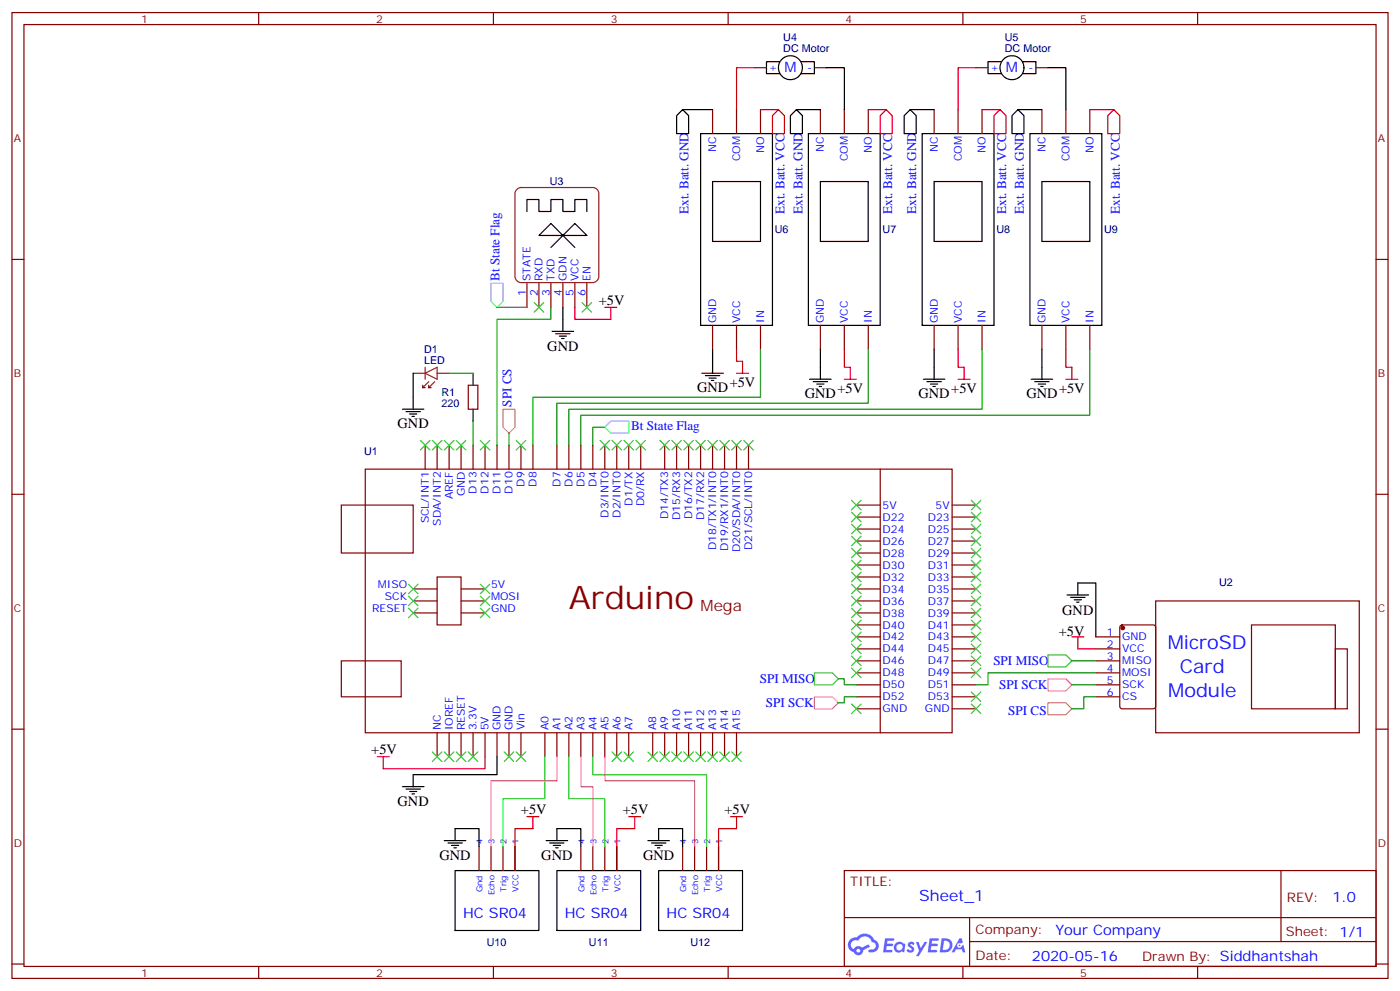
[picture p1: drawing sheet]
<svg xmlns="http://www.w3.org/2000/svg" width="412mm" height="292mm" viewBox="0 0 412 292" stroke-linecap="round" stroke-linejoin="round" font-family="sans-serif">
<g fill="none" stroke="#870000" stroke-width=".35">
<path d="M3.5 3.7h405.4v284.3h-405.4zM7.1 7.2h398.2v277.3h-398.2zM76.2 3.7v3.5M145.3 3.7v3.5M214.5 3.7v3.5M283.6 3.7v3.5M352.8 3.7v3.5M3.5 76.4h3.6M405.3 76.4h3.6M3.5 145.5h3.6M405.3 145.5h3.6M3.5 214.7h3.6"/>
<path d="M405.3 214.7h3.6M248.7 256.3h156.6v28.2h-156.6zM377.3 256.3v20.9M248.7 270.1h156.5M285.6 277.2h119.6M285.6 270.1v14.2M3.5 283.8h3.6M76.2 284.5v3.5M145.3 284.5v3.5M214.5 284.5v3.5M283.6 284.5v3.5M352.8 284.5v3.5"/>
<path d="M405.3 283.8h3.6"/>
</g>
<g fill="#5487ff">
<path d="M267.7 277.5a1.22 1.22 0 0 1 1.7 .2l-.4 .6a.47 .47 0 0 0-.3-.4 .47 .47 0 0 0-.5 .2l.1 .2a1.14 1.14 0 0 1 .8 1.8 1.14 1.14 0 0 1-1.9 0l-.2-.2 .5-.6 .7 .5a.29 .29 0 0 0 .3-.3 .29 .29 0 0 0-.2-.3 1.04 1.04 0 0 1-.6-1.7z"/>
<path d="M260.7 276.2h2.4l.3 .2-.2 .5-1.8 .1-.1 .8h1.5l.3 .4-.3 .4h-1.6l-.2 1.1h1.7l.2 .3-.2 .3-2.6 .1z"/>
<path d="M273.8 276.2h2.4l.3 .2-.1 .5-1.8 .1-.2 .8h1.6l.3 .4-.4 .4-1.6-.1-.1 1.1 1.7 .1 .2 .3-.2 .3-2.6 .1z"/>
<path d="M282.6 276.2h.7l.3 1.3-.6 .3a.69 .69 0 0 0-1 .3 .69 .69 0 0 0 .4 .9 .69 .69 0 0 0 .9-.6l.5-.2 .6 2.2h-.8l-.2-.9h-1.8l-.5 .9h-.8z"/>
<path d="M269.8 277.3h.8l.6 1.8 1.1-1.8h.9l-2.6 4.2h-.8l.9-1.5z"/>
<path d="M277.4 276.2l-.6 4.2h1.3a2.11 2.11 0 0 0 2.5-2.1 2.11 2.11 0 0 0-2.5-2.1zM278.1 277a1.39 1.39 0 0 1 1.7 1.4 1.39 1.39 0 0 1-1.8 1.2h-.3z"/>
<path d="M263.7 277.8a1.54 1.54 0 0 0-.1 2.2 1.54 1.54 0 0 0 2.2 .1l.6 .3 .3-2.3-.2-.3h-.4a1.49 1.49 0 0 0-2.4 0zM264 278.8a.94 .94 0 0 1 1.8 0 .94 .94 0 0 1-1.8 0z"/>
<path d="M250.4 276.6a2.18 2.18 0 0 0 1.1 3.7 1.44 1.44 0 0 0 1.6 .9 1.44 1.44 0 0 0 1.2-1.4l2-1.1-.5-.7-1.9 1a1.47 1.47 0 0 0-2.4 .4 1.39 1.39 0 0 1-.7-1.9 1.39 1.39 0 0 1 2-.5 2.12 2.12 0 0 1 2.2-1.3 2.12 2.12 0 0 1 1.9 1.7 1.14 1.14 0 0 1 1.1 1.4 1.14 1.14 0 0 1-1.7 .7 .43 .43 0 0 0-.5 .4 .43 .43 0 0 0 .4 .5 1.98 1.98 0 0 0 2.5-1.2 1.98 1.98 0 0 0-1.2-2.6 3.1 3.1 0 0 0-5.3-.6l-.9 .1zM252.3 279.9a.55 .55 0 0 1 1.1 0 .55 .55 0 0 1-1.1 0z"/>
<circle cx="282.6" cy="278.3" r=".26"/>
</g>
<g fill="none" stroke="#870000" stroke-width=".35">
<path d="M222.2 19.9h3.6M239.9 19.9h3.5M287.5 19.9h3.5M305.2 19.9h3.5M209.9 32.3v7M217 32.3v7M224 32.3v7M241.7 32.3v7M248.7 32.3v7M255.8 32.3v7M275.2 32.3v7M282.2 32.3v7"/>
<path d="M289.3 32.3v7M306.9 32.3v7M314 32.3v7M321 32.3v7M155.2 83.4v7.1M158.7 83.4v7.1M162.3 83.4v7.1M165.8 83.4v7.1M169.3 83.4v7.1M172.9 83.4v7.1M209.9 95.8v7M217 95.8v7"/>
<path d="M224 95.8v7M241.7 95.8v7M248.7 95.8v7M255.8 95.8v7M275.2 95.8v7M282.2 95.8v7M289.3 95.8v7M306.9 95.8v7M314 95.8v7M321 95.8v7M124.5 113.4v.7h.7M126.3 113.4v.7h.7"/>
<path d="M137.9 113.4h2.9v7.1h-2.9zM107.6 138.1h172.9v77.6h-172.9zM125.2 131.1v7M128.8 131.1v7M132.3 131.1v7M135.8 131.1v7M139.3 131.1v7M142.9 131.1v7M146.4 131.1v7M149.9 131.1v7M153.5 131.1v7M157 131.1v7"/>
<path d="M164 131.1v7M167.6 131.1v7M171.1 131.1v7M174.6 131.1v7M178.2 131.1v7M181.7 131.1v7M185.2 131.1v7M188.7 131.1v7M195.8 131.1v7M199.3 131.1v7M202.8 131.1v7M206.4 131.1v7"/>
<path d="M209.9 131.1v7M213.4 131.1v7M217 131.1v7M220.5 131.1v7M259.3 138.1v77.6M100.5 148.7h21.2v14.1h-21.2zM252.2 159.3h7.1M252.2 155.8h7.1M252.2 152.2h7.1M252.2 148.7h7.1M280.5 159.3h7M280.5 155.8h7"/>
<path d="M280.5 152.2h7M280.5 148.7h7M121.7 176.9h7.1M121.7 173.4h7.1M128.8 169.9h7v14.1h-7zM135.8 176.9h7.1M135.8 173.4h7.1M252.2 176.9h7.1M252.2 173.4h7.1M252.2 169.9h7.1M252.2 166.3h7.1M252.2 162.8h7.1"/>
<path d="M280.5 176.9h7M280.5 173.4h7M280.5 169.9h7M280.5 166.3h7M280.5 162.8h7M340.4 176.9h60v38.8h-60zM100.5 194.6h17.7v10.5h-17.7zM121.7 180.4h7.1M135.8 180.4h7.1M252.2 198.1h7.1M252.2 194.6h7.1M252.2 191h7.1"/>
<path d="M252.2 187.5h7.1M252.2 184h7.1M252.2 180.4h7.1M280.5 198.1h7M280.5 194.6h7M280.5 191h7M280.5 187.5h7M280.5 184h7M280.5 180.4h7M322.8 198.1h7M322.8 194.6h7M322.8 191h7"/>
<path d="M322.8 187.5h7M330.1 184.2l.5-.2h9.1l.7 .4v23.6l-.4 .6-9.4 .1-.7-.5-.1-23.5zM368.7 184h24.6v24.7h-24.6zM393.3 191h3.6v17.7h-3.6zM128.8 215.7v7.1M132.3 215.7v7.1M135.8 215.7v7.1M139.3 215.7v7.1M142.9 215.7v7.1M146.4 215.7v7.1M149.9 215.7v7.1M153.5 215.7v7.1"/>
<path d="M160.5 215.7v7.1M164 215.7v7.1M167.6 215.7v7.1M171.1 215.7v7.1M174.6 215.7v7.1M178.2 215.7v7.1M181.7 215.7v7.1M185.2 215.7v7.1M192.3 215.7v7.1M195.8 215.7v7.1M199.3 215.7v7.1M202.8 215.7v7.1"/>
<path d="M206.4 215.7v7.1M209.9 215.7v7.1M213.4 215.7v7.1M217 215.7v7.1M252.2 201.6h7.1M252.2 208.7h7.1M252.2 205.1h7.1M280.5 201.6h7M280.5 208.7h7M280.5 205.1h7M322.8 201.6h7M322.8 205.1h7"/>
<path d="M141.1 249.2v7.1M144.6 249.2v7.1M148.2 249.2v7.1M151.7 249.2v7.1M171.1 249.2v7.1M174.6 249.2v7.1M178.2 249.2v7.1M181.7 249.2v7.1M201.1 249.2v7.1M204.6 249.2v7.1M208.1 249.2v7.1M211.7 249.2v7.1"/>
</g>
<circle cx="330.7" cy="184.9" r=".53" fill="#870000" stroke="#870000" stroke-width=".35"/>
<path d="M152.3 55.7l1.2-.5h21.1a1.76 1.76 0 0 1 1.8 1.8v24.4a1.89 1.89 0 0 1-1.8 1.8h-21.1a1.89 1.89 0 0 1-1.8-1.8v-24.4zM121.7 109.9h3.5M125.2 109.9l3.6-1.8v3.6zM125.2 108.1v3.6M126.3 112.4l-1.8 1.7M128.1 112.4l-1.8 1.7M128.8 109.9h3.5" fill="none" stroke="#8c2424" stroke-width=".35"/>
<g fill="none" stroke="#000" stroke-width=".35">
<path d="M229.7 18.2h-3.9v3.5h3.9M236 18.2h3.9v3.5h-3.9M243.4 19.9h5.3v12.4M294.9 18.2h-3.9v3.5h3.9M301.3 18.2h3.9v3.5h-3.9M308.7 19.9h5.3v12.4M199.3 34l1.8-1.7 1.7 1.7v5.3h-3.5zM201.1 32.3h8.8M206.4 39.3h21.1v56.5h-21.1zM234.6 32.3l1.8 1.7v5.3h-3.6v-5.3zM234.6 32.3h7.1M238.1 39.3h21.2v56.5h-21.2z"/>
<path d="M266.3 34l1.8-1.7 1.8 1.7v5.3h-3.6zM268.1 32.3h7.1M271.6 39.3h21.2v56.5h-21.2zM298.1 34l1.8-1.7 1.7 1.7v5.3h-3.5zM299.9 32.3h7M303.4 39.3h21.2v56.5h-21.2zM209.9 53.4h14.1v17.7h-14.1zM241.7 53.4h14.1v17.7h-14.1zM275.2 53.4h14.1v17.7h-14.1zM306.9 53.4h14.1v17.7h-14.1zM155.2 62.3v-3.6h3.5v3.6h3.6v-3.6h3.5v3.6h3.5v-3.6h3.6v3.6M158.7 69.3l3.6-3.5 3.5 3.5 3.5-3.5 3.6 3.5z"/>
<path d="M162.3 72.8l3.5-3.5 3.5 3.5M162.6 97.5h6.4M163.7 98.2h4.2M164.7 99h2.2M165.5 99.7h.7M165.8 90.5v7M121.7 109.9v10.6M139.3 109.9v3.5M206.7 109.9h6.4M207.8 110.6h4.2M208.8 111.3h2.2M209.5 112h.8"/>
<path d="M209.9 102.8v7.1M238.5 111.7h6.3M239.5 112.4h4.3M240.6 113.1h2.1M241.3 113.8h.7M241.7 102.8v8.9M272 111.7h6.3M273 112.4h4.3M274.1 113.1h2.1M274.8 113.8h.7M275.2 102.8v8.9M303.7 111.7h6.4"/>
<path d="M304.8 112.4h4.2M305.9 113.1h2.1M306.6 113.8h.7M306.9 102.8v8.9M118.5 120.5h6.4M119.6 121.2h4.2M120.6 121.9h2.2M121.4 122.6h.7M139.3 120.5v3.5M314.3 175.2h6.4M315.4 175.9h4.2M316.4 176.6h2.2"/>
<path d="M317.1 177.3h.8M317.5 175.2v-3.6h5.3v15.9M118.5 231.6h6.4M119.6 232.3h4.2M120.6 233h2.2M121.4 233.7h.7M146.4 222.8v5.3h-24.7v3.5M130.9 247.5h6.3M131.9 248.2h4.3M133 248.9h2.1M133.7 249.6h.7M134.1 256.3h24.6v17.6h-24.6z"/>
<path d="M134.1 247.5v-3.6h7v5.3M151.7 249.2v7.1M160.9 247.5h6.3M161.9 248.2h4.3M163 248.9h2.1M163.7 249.6h.7M164 256.3h24.7v17.6h-24.7zM164 247.5v-3.6h7.1v5.3M181.7 249.2v7.1M190.9 247.5h6.3M191.9 248.2h4.2M193 248.9h2.1"/>
<path d="M193.7 249.6h.7M194 256.3h24.7v17.6h-24.7zM194 247.5v-3.6h7.1v5.3M211.7 249.2v7.1"/>
<circle cx="232.8" cy="19.9" r="3.5"/>
<circle cx="298.1" cy="19.9" r="3.5"/>
</g>
<g fill="none" stroke="#3c3" stroke-width=".35">
<path d="M157.3 89.1l2.9 2.8M160.2 89.1l-2.9 2.8M171.4 89.1l2.9 2.8M174.3 89.1l-2.9 2.8M123.8 129.6l2.8 2.9M126.6 129.6l-2.8 2.9M127.4 129.6l2.8 2.9M130.2 129.6l-2.8 2.9M130.9 129.6l2.8 2.9M133.7 129.6l-2.8 2.9M134.4 129.6l2.8 2.9M137.2 129.6l-2.8 2.9"/>
<path d="M141.5 129.6l2.8 2.9M144.3 129.6l-2.8 2.9M152 129.6l2.9 2.9M154.9 129.6l-2.9 2.9M176.7 129.6l2.9 2.9M179.6 129.6l-2.9 2.9M180.3 129.6l2.8 2.9M183.1 129.6l-2.8 2.9M183.8 129.6l2.8 2.9M186.6 129.6l-2.8 2.9M187.3 129.6l2.8 2.9M190.1 129.6l-2.8 2.9"/>
<path d="M194.4 129.6l2.8 2.9M197.2 129.6l-2.8 2.9M197.9 129.6l2.8 2.9M200.7 129.6l-2.8 2.9M201.4 129.6l2.9 2.9M204.3 129.6l-2.9 2.9M205 129.6l2.8 2.9M207.8 129.6l-2.8 2.9M208.5 129.6l2.8 2.9M211.3 129.6l-2.8 2.9M212 129.6l2.8 2.9M214.8 129.6l-2.8 2.9"/>
<path d="M215.5 129.6l2.9 2.9M218.4 129.6l-2.9 2.9M219.1 129.6l2.8 2.9M221.9 129.6l-2.8 2.9M250.8 147.3l2.8 2.8M250.8 150.8l2.8 2.8M250.8 154.3l2.8 2.9M250.8 157.9l2.8 2.8M253.6 150.8l-2.8 2.8M253.6 147.3l-2.8 2.8M253.6 154.3l-2.8 2.9M253.6 157.9l-2.8 2.8"/>
<path d="M286.1 157.9l2.8 2.8M286.1 154.3l2.8 2.9M286.1 150.8l2.8 2.8M286.1 147.3l2.8 2.8M288.9 157.9l-2.8 2.8M288.9 154.3l-2.8 2.9M288.9 150.8l-2.8 2.8M288.9 147.3l-2.8 2.8M120.3 179l2.8 2.9M120.3 175.5l2.8 2.8M120.3 172l2.8 2.8M123.1 179l-2.8 2.9"/>
<path d="M123.1 175.5l-2.8 2.8M123.1 172l-2.8 2.8M141.5 172l2.8 2.8M141.5 175.5l2.8 2.8M141.5 179l2.8 2.9M144.3 175.5l-2.8 2.8M144.3 172l-2.8 2.8M144.3 179l-2.8 2.9M250.8 161.4l2.8 2.8M250.8 164.9l2.8 2.8M250.8 168.5l2.8 2.8M250.8 172l2.8 2.8"/>
<path d="M250.8 175.5l2.8 2.8M250.8 179l2.8 2.9M253.6 161.4l-2.8 2.8M253.6 164.9l-2.8 2.8M253.6 168.5l-2.8 2.8M253.6 172l-2.8 2.8M253.6 175.5l-2.8 2.8M253.6 179l-2.8 2.9M286.1 179l2.8 2.9M286.1 175.5l2.8 2.8M286.1 172l2.8 2.8M286.1 168.5l2.8 2.8"/>
<path d="M286.1 164.9l2.8 2.8M286.1 161.4l2.8 2.8M288.9 172l-2.8 2.8M288.9 161.4l-2.8 2.8M288.9 179l-2.8 2.9M288.9 175.5l-2.8 2.8M288.9 168.5l-2.8 2.8M288.9 164.9l-2.8 2.8M250.8 196.7l2.8 2.8M250.8 193.1l2.8 2.9M250.8 182.6l2.8 2.8M250.8 186.1l2.8 2.8"/>
<path d="M250.8 189.6l2.8 2.8M253.6 186.1l-2.8 2.8M253.6 196.7l-2.8 2.8M253.6 193.1l-2.8 2.9M253.6 189.6l-2.8 2.8M253.6 182.6l-2.8 2.8M286.1 196.7l2.8 2.8M286.1 193.1l2.8 2.9M286.1 189.6l2.8 2.8M286.1 186.1l2.8 2.8M286.1 182.6l2.8 2.8M288.9 196.7l-2.8 2.8"/>
<path d="M288.9 193.1l-2.8 2.9M288.9 189.6l-2.8 2.8M288.9 186.1l-2.8 2.8M288.9 182.6l-2.8 2.8M250.8 207.3l2.8 2.8M253.6 207.3l-2.8 2.8M286.1 207.3l2.8 2.8M286.1 203.7l2.8 2.9M288.9 207.3l-2.8 2.8M288.9 203.7l-2.8 2.9M127.4 221.4l2.8 2.8M130.2 221.4l-2.8 2.8"/>
<path d="M130.9 221.4l2.8 2.8M133.7 221.4l-2.8 2.8M134.4 221.4l2.8 2.8M137.2 221.4l-2.8 2.8M137.9 221.4l2.9 2.8M140.8 221.4l-2.9 2.8M148.5 221.4l2.8 2.8M151.3 221.4l-2.8 2.8M152 221.4l2.9 2.8M154.9 221.4l-2.9 2.8M180.3 221.4l2.8 2.8M183.1 221.4l-2.8 2.8"/>
<path d="M183.8 221.4l2.8 2.8M186.6 221.4l-2.8 2.8M190.9 221.4l2.8 2.8M193.7 221.4l-2.8 2.8M194.4 221.4l2.8 2.8M197.2 221.4l-2.8 2.8M197.9 221.4l2.8 2.8M200.7 221.4l-2.8 2.8M201.4 221.4l2.9 2.8M204.3 221.4l-2.9 2.8M205 221.4l2.8 2.8M207.8 221.4l-2.8 2.8"/>
<path d="M208.5 221.4l2.8 2.8M211.3 221.4l-2.8 2.8M212 221.4l2.8 2.8M214.8 221.4l-2.8 2.8M215.5 221.4l2.9 2.8M218.4 221.4l-2.9 2.8"/>
</g>
<path d="M160.5 222.8v12.3h-12.3v14.1M167.6 222.8v12.3h10.6v14.1M174.6 222.8v5.3h33.5v21.1" fill="none" stroke="#0f0" stroke-width=".35"/>
<path d="M164 222.8v7h-19.4v19.4M171.1 222.8v8.8h3.5v17.6M178.2 222.8v7h26.4v19.4" fill="none" stroke="#f0f" stroke-width=".35"/>
<g fill="none" stroke="#008700" stroke-width=".35">
<path d="M146.4 90.5h8.8M162.3 90.5v3.5h-15.9v37.1M132.3 109.9h7M224 102.8v14.1h-67v14.2M255.8 102.8v15.9h-91.8v12.4M289.3 102.8v17.7h-121.7v10.6M321 102.8v19.4h-149.9v8.9M139.3 124v7.1M149.9 127.5v3.6M178.2 125.8h-3.6v5.3M246.9 199.8h1.8v1.8h3.5M315.7 194.6h7.1"/>
<path d="M322.8 198.1h-31.8v3.5h-3.5M252.2 205.1h-3.5v1.8h-1.8M315.7 201.6h7.1M322.8 205.1h-3.5v3.6h-3.6"/>
</g>
<g fill="none" stroke="#f00" stroke-width=".35">
<path d="M222.2 19.9h-5.2v12.4M287.5 19.9h-5.3v12.4M224 32.3h5.3M229.3 32.3l1.8 1.7v5.3h-3.6v-5.3zM255.8 32.3h5.3M259.3 34l1.8-1.7 1.7 1.7v5.3h-3.5zM289.3 32.3h5.3M294.6 32.3l1.7 1.7v5.3h-3.5v-5.3zM321 32.3h7.1M326.3 34l1.8-1.7 1.7 1.7v5.3h-3.5zM169.3 90.5v3.5h10.6v-3.5M178.2 90.5h3.5"/>
<path d="M217 102.8v3.6h1.7v3.5M217 109.9h3.5M248.7 102.8v5.3h1.8v3.6M248.7 111.7h3.5M282.2 102.8v5.3h1.8v3.6M282.2 111.7h3.6M314 102.8v5.3h1.7v3.6M314 111.7h3.5M315.7 187.5h3.6M317.5 187.5v3.5h5.3M111.1 222.8h3.6M112.9 222.8v3.5h30v-3.5"/>
<path d="M155.2 240.4h3.5M157 240.4v3.5h-5.3v5.3M185.2 240.4h3.5M187 240.4v3.5h-5.3v5.3M215.2 240.4h3.5M217 240.4v3.5h-5.3v5.3"/>
</g>
<path d="M144.6 83.4h3.6v5.3l-1.8 1.8-1.8-1.8zM178.2 125.8l1.7-1.8h5.3v3.5h-5.3z" fill="none" stroke="#0ff" stroke-width=".35"/>
<path d="M148.2 120.5h3.5v5.3l-1.8 1.7-1.7-1.7zM308.7 206.9h5.3l1.7 1.8-1.7 1.7h-5.3z" fill="none" stroke="#fc0" stroke-width=".35"/>
<path d="M239.9 198.1h5.3l1.7 1.7-1.7 1.8h-5.3zM308.7 192.8h5.3l1.7 1.8-1.7 1.7h-5.3z" fill="none" stroke="#6c0" stroke-width=".35"/>
<path d="M308.7 199.8h5.3l1.7 1.8-1.7 1.8h-5.3zM239.9 205.1h5.3l1.7 1.8-1.7 1.8h-5.3z" fill="none" stroke="#f3c" stroke-width=".35"/>
<text font-size="9.5" fill="#800" x="167.6" y="179.4">Arduino</text>
<g font-size="5.6" fill="#00f">
<text x="344" y="191">MicroSD</text>
<text x="347.5" y="198">Card</text>
<text x="344.1" y="205.1">Module</text>
</g>
<text font-size="4.6" fill="#800" x="206.4" y="179.9">Mega</text>
<text font-size="4.6" fill="#00f" x="270.8" y="265.3">Sheet_1</text>
<g font-size="4.2" fill="#00f">
<text x="231.1" y="21.3">M</text>
<text x="296.3" y="21.3">M</text>
<text x="392.5" y="265.6">1.0</text>
<text x="136.4" y="270.3">HC SR04</text>
<text x="166.4" y="270.3">HC SR04</text>
<text x="196.4" y="270.3">HC SR04</text>
<text x="310.9" y="275.1">Your Company</text>
<text x="304" y="282.9">2020-05-16</text>
</g>
<g font-size="4.2">
<text x="176.4" y="89.8">+5V</text>
<text x="161.2" y="103.2">GND</text>
<text x="214.9" y="113.9">+5V</text>
<text x="205.3" y="115.5">GND</text>
<text x="237.1" y="117.3">GND</text>
<text x="246.7" y="115.6">+5V</text>
<text x="270.6" y="117.3">GND</text>
<text x="280.2" y="115.6">+5V</text>
<text x="302.3" y="117.3">GND</text>
<text x="312" y="115.6">+5V</text>
<text x="117.1" y="126.1">GND</text>
<text x="312.9" y="181.1">GND</text>
<text x="311.9" y="187.1">+5V</text>
<text x="109.4" y="222.1">+5V</text>
<text x="117.1" y="237.2">GND</text>
<text x="153.5" y="239.7">+5V</text>
<text x="183.4" y="239.7">+5V</text>
<text x="213.4" y="239.7">+5V</text>
<text x="129.5" y="253.1">GND</text>
<text x="159.5" y="253.1">GND</text>
<text x="189.4" y="253.1">GND</text>
</g>
<g font-size="3.9" fill="#00f">
<text x="202.9" y="63" transform="rotate(-90 202.9 63)">Ext. Batt. GND</text>
<text x="231.1" y="63" transform="rotate(-90 231.1 63)">Ext. Batt. VCC</text>
<text x="236.4" y="63" transform="rotate(-90 236.4 63)">Ext. Batt. GND</text>
<text x="262.8" y="63" transform="rotate(-90 262.8 63)">Ext. Batt. VCC</text>
<text x="269.9" y="63" transform="rotate(-90 269.9 63)">Ext. Batt. GND</text>
<text x="296.3" y="63" transform="rotate(-90 296.3 63)">Ext. Batt. VCC</text>
<text x="301.6" y="63" transform="rotate(-90 301.6 63)">Ext. Batt. GND</text>
<text x="329.9" y="63" transform="rotate(-90 329.9 63)">Ext. Batt. VCC</text>
<text x="147.1" y="82.7" transform="rotate(-90 147.1 82.7)">Bt State Flag</text>
<text x="150.6" y="119.8" transform="rotate(-90 150.6 119.8)">SPI CS</text>
<text x="185.9" y="126.5">Bt State Flag</text>
<text x="292.6" y="195.9">SPI MISO</text>
<text x="223.8" y="201.2">SPI MISO</text>
<text x="294.4" y="202.9">SPI SCK</text>
<text x="225.6" y="208.2">SPI SCK</text>
<text x="297" y="210.5">SPI CS</text>
</g>
<g font-size="3.9" fill="#800">
<text x="250.5" y="260.9">TITLE:</text>
<text x="379.1" y="265.6">REV:</text>
<text x="287.4" y="275.1">Company:</text>
<text x="378.7" y="275.7">Sheet: 1/1</text>
<text x="287.4" y="282.8">Date:</text>
<text x="336.4" y="282.8">Drawn By: Siddhantshah</text>
</g>
<g font-size="3.2" fill="#800">
<text x="41.6" y="6.7">1</text>
<text x="110.8" y="6.7">2</text>
<text x="179.9" y="6.7">3</text>
<text x="249.1" y="6.7">4</text>
<text x="318.2" y="6.7">5</text>
<text x="4.1" y="41.8">A</text>
<text x="405.9" y="41.8">A</text>
<text x="4.1" y="110.9">B</text>
<text x="405.9" y="110.9">B</text>
<text x="4.1" y="180.1">C</text>
<text x="405.9" y="180.1">C</text>
<text x="4.1" y="249.2">D</text>
<text x="405.9" y="249.2">D</text>
<text x="41.6" y="287.5">1</text>
<text x="110.8" y="287.5">2</text>
<text x="179.9" y="287.5">3</text>
<text x="249.1" y="287.5">4</text>
<text x="318.2" y="287.5">5</text>
</g>
<g font-size="3.2" fill="#000080">
<text x="230.7" y="15.3">DC Motor</text>
<text x="230.7" y="12.2">U4</text>
<text x="296" y="15.3">DC Motor</text>
<text x="296" y="12.2">U5</text>
<text x="161.9" y="54.6">U3</text>
<text x="228.2" y="68.7">U6</text>
<text x="260" y="68.7">U7</text>
<text x="293.5" y="68.7">U8</text>
<text x="325.3" y="68.7">U9</text>
<text x="124.9" y="107.1">LED</text>
<text x="124.9" y="103.9">D1</text>
<text x="130.1" y="119.8">220</text>
<text x="130.1" y="116.7">R1</text>
<text x="107.3" y="133.9">U1</text>
<text x="359.1" y="172.6">U2</text>
<text x="143.4" y="278.6">U10</text>
<text x="173.5" y="278.6">U11</text>
<text x="203.4" y="278.6">U12</text>
</g>
<g font-size="3.2" fill="#00f">
<text x="226.5" y="21">+</text>
<text x="237.7" y="21">-</text>
<text x="291.7" y="21">+</text>
<text x="303" y="21">-</text>
<text x="211" y="44.6" transform="rotate(-90 211 44.6)">NC</text>
<text x="218" y="47.4" transform="rotate(-90 218 47.4)">COM</text>
<text x="225.1" y="44.9" transform="rotate(-90 225.1 44.9)">NO</text>
<text x="242.7" y="44.6" transform="rotate(-90 242.7 44.6)">NC</text>
<text x="249.8" y="47.4" transform="rotate(-90 249.8 47.4)">COM</text>
<text x="256.8" y="44.9" transform="rotate(-90 256.8 44.9)">NO</text>
<text x="276.2" y="44.6" transform="rotate(-90 276.2 44.6)">NC</text>
<text x="283.3" y="47.4" transform="rotate(-90 283.3 47.4)">COM</text>
<text x="290.3" y="44.9" transform="rotate(-90 290.3 44.9)">NO</text>
<text x="308" y="44.6" transform="rotate(-90 308 44.6)">NC</text>
<text x="315" y="47.4" transform="rotate(-90 315 47.4)">COM</text>
<text x="322.1" y="44.9" transform="rotate(-90 322.1 44.9)">NO</text>
<text x="156.3" y="82.7" transform="rotate(-90 156.3 82.7)">STATE</text>
<text x="159.8" y="82.7" transform="rotate(-90 159.8 82.7)">RXD</text>
<text x="163.3" y="82.7" transform="rotate(-90 163.3 82.7)">TXD</text>
<text x="166.9" y="82.7" transform="rotate(-90 166.9 82.7)">GDN</text>
<text x="170.4" y="82.7" transform="rotate(-90 170.4 82.7)">VCC</text>
<text x="173.9" y="82.7" transform="rotate(-90 173.9 82.7)">EN</text>
<text x="154.9" y="87.2" transform="rotate(-90 154.9 87.2)">1</text>
<text x="158.4" y="87.2" transform="rotate(-90 158.4 87.2)">2</text>
<text x="161.9" y="87.2" transform="rotate(-90 161.9 87.2)">3</text>
<text x="165.5" y="87.2" transform="rotate(-90 165.5 87.2)">4</text>
<text x="169" y="87.2" transform="rotate(-90 169 87.2)">5</text>
<text x="172.5" y="87.2" transform="rotate(-90 172.5 87.2)">6</text>
<text x="211" y="95.1" transform="rotate(-90 211 95.1)">GND</text>
<text x="218" y="95.1" transform="rotate(-90 218 95.1)">VCC</text>
<text x="225.1" y="95.1" transform="rotate(-90 225.1 95.1)">IN</text>
<text x="242.7" y="95.1" transform="rotate(-90 242.7 95.1)">GND</text>
<text x="249.8" y="95.1" transform="rotate(-90 249.8 95.1)">VCC</text>
<text x="256.8" y="95.1" transform="rotate(-90 256.8 95.1)">IN</text>
<text x="276.2" y="95.1" transform="rotate(-90 276.2 95.1)">GND</text>
<text x="283.3" y="95.1" transform="rotate(-90 283.3 95.1)">VCC</text>
<text x="290.3" y="95.1" transform="rotate(-90 290.3 95.1)">IN</text>
<text x="308" y="95.1" transform="rotate(-90 308 95.1)">GND</text>
<text x="315" y="95.1" transform="rotate(-90 315 95.1)">VCC</text>
<text x="322.1" y="95.1" transform="rotate(-90 322.1 95.1)">IN</text>
<text x="154.5" y="143.3" transform="rotate(-90 154.5 143.3)">D9</text>
<text x="158" y="143.3" transform="rotate(-90 158 143.3)">D8</text>
<text x="165.1" y="143.3" transform="rotate(-90 165.1 143.3)">D7</text>
<text x="168.6" y="143.3" transform="rotate(-90 168.6 143.3)">D6</text>
<text x="172.2" y="143.3" transform="rotate(-90 172.2 143.3)">D5</text>
<text x="175.7" y="143.3" transform="rotate(-90 175.7 143.3)">D4</text>
<text x="133.3" y="147" transform="rotate(-90 133.3 147)">AREF</text>
<text x="136.9" y="146.1" transform="rotate(-90 136.9 146.1)">GND</text>
<text x="140.4" y="145.3" transform="rotate(-90 140.4 145.3)">D13</text>
<text x="143.9" y="145.3" transform="rotate(-90 143.9 145.3)">D12</text>
<text x="147.5" y="145.3" transform="rotate(-90 147.5 145.3)">D11</text>
<text x="151" y="145.3" transform="rotate(-90 151 145.3)">D10</text>
<text x="186.3" y="148.9" transform="rotate(-90 186.3 148.9)">D1/TX</text>
<text x="189.8" y="149.1" transform="rotate(-90 189.8 149.1)">D0/RX</text>
<text x="260" y="149.8">5V</text>
<text x="275.6" y="149.8">5V</text>
<text x="126.3" y="154.1" transform="rotate(-90 126.3 154.1)">SCL/INT1</text>
<text x="129.8" y="154.7" transform="rotate(-90 129.8 154.7)">SDA/INT2</text>
<text x="179.2" y="152.4" transform="rotate(-90 179.2 152.4)">D3/INT0</text>
<text x="182.7" y="152.4" transform="rotate(-90 182.7 152.4)">D2/INT0</text>
<text x="196.8" y="152.9" transform="rotate(-90 196.8 152.9)">D14/TX3</text>
<text x="200.4" y="153.1" transform="rotate(-90 200.4 153.1)">D15/RX3</text>
<text x="203.9" y="152.9" transform="rotate(-90 203.9 152.9)">D16/TX2</text>
<text x="207.4" y="153.1" transform="rotate(-90 207.4 153.1)">D17/RX2</text>
<text x="260" y="153.3">D22</text>
<text x="273.3" y="153.3">D23</text>
<text x="260" y="156.8">D24</text>
<text x="260" y="160.3">D26</text>
<text x="273.3" y="160.3">D27</text>
<text x="273.3" y="156.8">D25</text>
<text x="211" y="162" transform="rotate(-90 211 162)">D18/TX1/INT0</text>
<text x="214.5" y="162.3" transform="rotate(-90 214.5 162.3)">D19/RX1/INT0</text>
<text x="218" y="162.6" transform="rotate(-90 218 162.6)">D20/SDA/INT0</text>
<text x="221.5" y="162" transform="rotate(-90 221.5 162)">D21/SCL/INT0</text>
<text x="260" y="163.9">D28</text>
<text x="260" y="167.4">D30</text>
<text x="273.3" y="167.4">D31</text>
<text x="273.3" y="163.9">D29</text>
<text x="111.3" y="173">MISO</text>
<text x="144.6" y="173">5V</text>
<text x="260" y="170.9">D32</text>
<text x="273.3" y="170.9">D33</text>
<text x="113.4" y="176.6">SCK</text>
<text x="144.6" y="176.6">MOSI</text>
<text x="260" y="174.4">D34</text>
<text x="260" y="178">D36</text>
<text x="273.3" y="178">D37</text>
<text x="273.3" y="174.4">D35</text>
<text x="109.6" y="180.1">RESET</text>
<text x="144.6" y="180.1">GND</text>
<text x="260" y="181.5">D38</text>
<text x="260" y="185">D40</text>
<text x="273.3" y="185">D41</text>
<text x="273.3" y="181.5">D39</text>
<text x="260" y="188.6">D42</text>
<text x="273.3" y="188.6">D43</text>
<text x="326.1" y="190.7">2</text>
<text x="326.1" y="187.1">1</text>
<text x="330.6" y="188.6">GND</text>
<text x="260" y="192.1">D44</text>
<text x="260" y="195.6">D46</text>
<text x="273.3" y="195.6">D47</text>
<text x="273.3" y="192.1">D45</text>
<text x="326.1" y="197.7">4</text>
<text x="326.1" y="194.2">3</text>
<text x="330.6" y="195.6">MISO</text>
<text x="330.6" y="192.1">VCC</text>
<text x="260" y="199.1">D48</text>
<text x="260" y="202.7">D50</text>
<text x="273.3" y="199.1">D49</text>
<text x="273.3" y="202.7">D51</text>
<text x="326.1" y="201.3">5</text>
<text x="330.6" y="202.7">SCK</text>
<text x="330.6" y="199.1">MOSI</text>
<text x="260" y="206.2">D52</text>
<text x="260" y="209.7">GND</text>
<text x="272.5" y="209.7">GND</text>
<text x="273.3" y="206.2">D53</text>
<text x="326.1" y="204.8">6</text>
<text x="330.6" y="206.2">CS</text>
<text x="129.8" y="215" transform="rotate(-90 129.8 215)">NC</text>
<text x="133.3" y="215" transform="rotate(-90 133.3 215)">IOREF</text>
<text x="136.9" y="215" transform="rotate(-90 136.9 215)">RESET</text>
<text x="140.4" y="215" transform="rotate(-90 140.4 215)">3.3V</text>
<text x="143.9" y="215" transform="rotate(-90 143.9 215)">5V</text>
<text x="147.5" y="215" transform="rotate(-90 147.5 215)">GND</text>
<text x="151" y="215" transform="rotate(-90 151 215)">GND</text>
<text x="154.5" y="215" transform="rotate(-90 154.5 215)">Vin</text>
<text x="161.6" y="215" transform="rotate(-90 161.6 215)">A0</text>
<text x="165.1" y="215" transform="rotate(-90 165.1 215)">A1</text>
<text x="168.6" y="215" transform="rotate(-90 168.6 215)">A2</text>
<text x="172.2" y="215" transform="rotate(-90 172.2 215)">A3</text>
<text x="175.7" y="215" transform="rotate(-90 175.7 215)">A4</text>
<text x="179.2" y="215" transform="rotate(-90 179.2 215)">A5</text>
<text x="182.7" y="215" transform="rotate(-90 182.7 215)">A6</text>
<text x="186.3" y="215" transform="rotate(-90 186.3 215)">A7</text>
<text x="193.3" y="215" transform="rotate(-90 193.3 215)">A8</text>
<text x="196.8" y="215" transform="rotate(-90 196.8 215)">A9</text>
<text x="200.4" y="215" transform="rotate(-90 200.4 215)">A10</text>
<text x="203.9" y="215" transform="rotate(-90 203.9 215)">A11</text>
<text x="207.4" y="215" transform="rotate(-90 207.4 215)">A12</text>
<text x="211" y="215" transform="rotate(-90 211 215)">A13</text>
<text x="214.5" y="215" transform="rotate(-90 214.5 215)">A14</text>
<text x="218" y="215" transform="rotate(-90 218 215)">A15</text>
</g>
<g font-size="2.5" fill="#00f">
<text x="142.2" y="248.5" transform="rotate(-90 142.2 248.5)">4</text>
<text x="145.7" y="248.5" transform="rotate(-90 145.7 248.5)">3</text>
<text x="149.2" y="248.5" transform="rotate(-90 149.2 248.5)">2</text>
<text x="152.8" y="248.5" transform="rotate(-90 152.8 248.5)">1</text>
<text x="172.2" y="248.5" transform="rotate(-90 172.2 248.5)">4</text>
<text x="175.7" y="248.5" transform="rotate(-90 175.7 248.5)">3</text>
<text x="179.2" y="248.5" transform="rotate(-90 179.2 248.5)">2</text>
<text x="182.7" y="248.5" transform="rotate(-90 182.7 248.5)">1</text>
<text x="202.1" y="248.5" transform="rotate(-90 202.1 248.5)">4</text>
<text x="205.7" y="248.5" transform="rotate(-90 205.7 248.5)">3</text>
<text x="209.2" y="248.5" transform="rotate(-90 209.2 248.5)">2</text>
<text x="212.7" y="248.5" transform="rotate(-90 212.7 248.5)">1</text>
<text x="142.2" y="262.7" transform="rotate(-90 142.2 262.7)">Gnd</text>
<text x="145.7" y="263.6" transform="rotate(-90 145.7 263.6)">Echo</text>
<text x="149.2" y="262.5" transform="rotate(-90 149.2 262.5)">Trig</text>
<text x="152.8" y="262.5" transform="rotate(-90 152.8 262.5)">VCC</text>
<text x="172.2" y="262.7" transform="rotate(-90 172.2 262.7)">Gnd</text>
<text x="175.7" y="263.6" transform="rotate(-90 175.7 263.6)">Echo</text>
<text x="179.2" y="262.5" transform="rotate(-90 179.2 262.5)">Trig</text>
<text x="182.7" y="262.5" transform="rotate(-90 182.7 262.5)">VCC</text>
<text x="202.1" y="262.7" transform="rotate(-90 202.1 262.7)">Gnd</text>
<text x="205.7" y="263.6" transform="rotate(-90 205.7 263.6)">Echo</text>
<text x="209.2" y="262.5" transform="rotate(-90 209.2 262.5)">Trig</text>
<text x="212.7" y="262.5" transform="rotate(-90 212.7 262.5)">VCC</text>
</g>
</svg>
